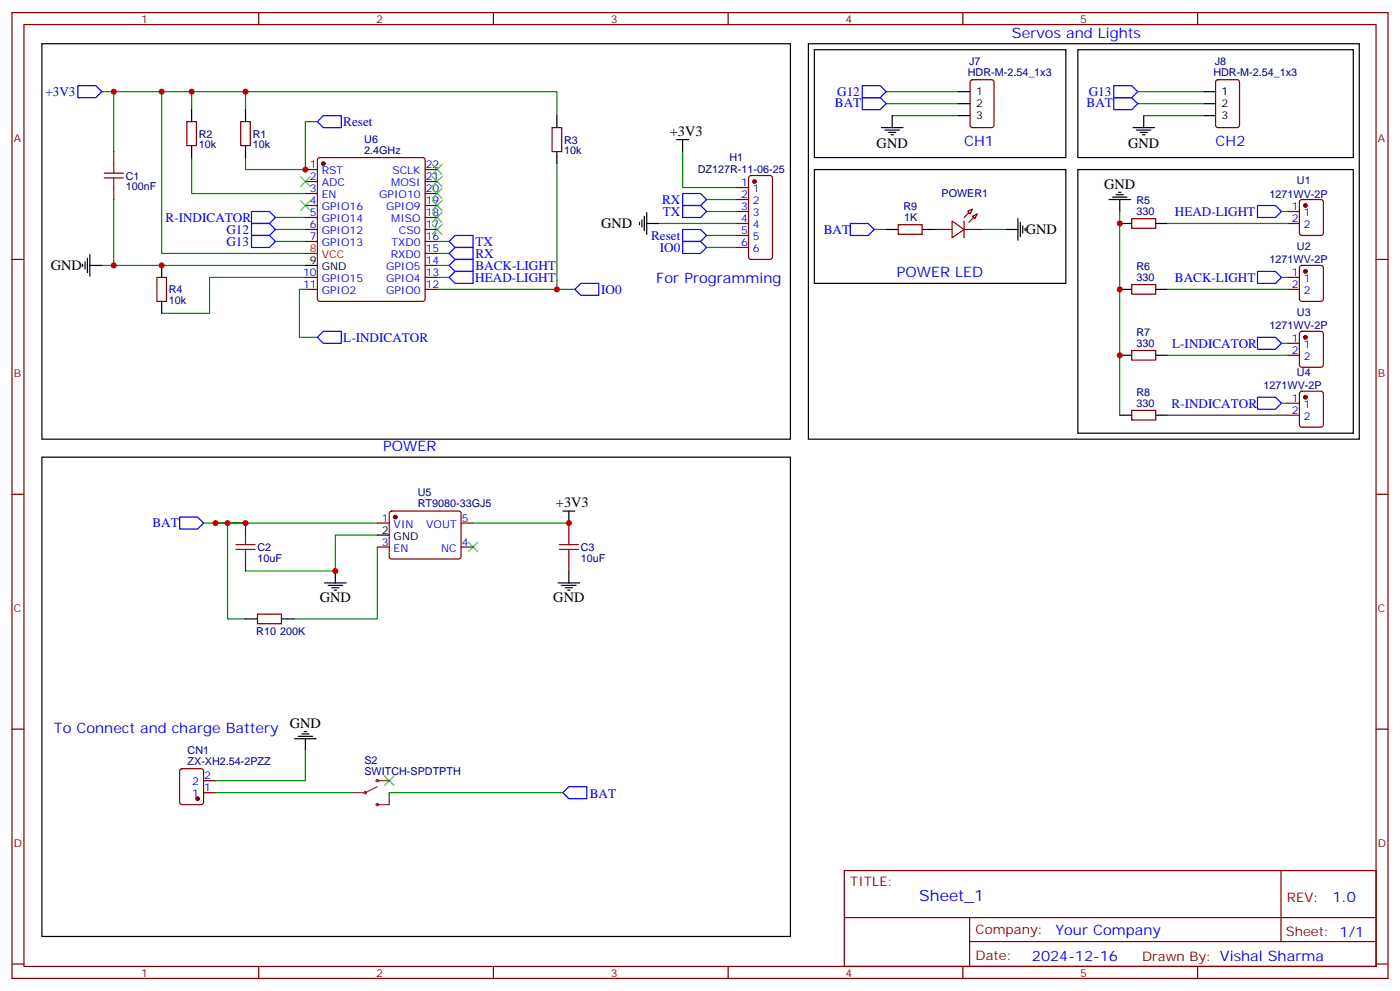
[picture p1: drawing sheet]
<svg xmlns="http://www.w3.org/2000/svg" width="412mm" height="292mm" viewBox="0 0 412 292" stroke-linecap="round" stroke-linejoin="round" font-family="sans-serif">
<g fill="none" stroke="#870000" stroke-width=".35">
<path d="M3.5 3.7h405.4v284.3h-405.4zM7.1 7.2h398.2v277.3h-398.2zM76.2 3.7v3.5M145.3 3.7v3.5M214.5 3.7v3.5M283.6 3.7v3.5M352.8 3.7v3.5M55 35.8h2.9v7.1h-2.9zM70.9 35.8h2.8v7.1h-2.8zM162.6 37.6h2.9v7h-2.9zM286 23.7l.5-.2h5.6l.7 .4v13l-.5 .6-5.8 .1-.7-.5v-12.9zM358.3 23.7l.5-.2h5.6l.7 .4v13l-.4 .6-5.9 .1-.7-.5v-12.9z"/>
<path d="M33.5 44.6v3.6M33.5 55.2v3.5M90 49.9h3.5M90 53.4h3.5M90 57h3.5M93.7 46.6l.5-.2h30.3l.5 .2 .2 .5v40.9l-.2 .5-.5 .2h-30.3l-.5-.2-.2-.5v-40.9zM125.2 49.9h3.6M125.2 53.4h3.6M125.2 57h3.6M217 55.2h3.5M217 58.7h3.5M220.7 51.9l.5-.2h5.6l.7 .4v23.6l-.4 .6-5.9 .1-.7-.5v-23.5z"/>
<path d="M383 58.9l.5-.2h5.6l.7 .5v9.4l-.4 .7h-5.9l-.7-.4v-9.5zM3.5 76.4h3.6M90 67.6h3.5M90 60.5h3.5M90 64h3.5M90 71.1h3.5M125.2 67.6h3.6M125.2 60.5h3.6M125.2 64h3.6M125.2 71.1h3.6M125.2 78.1h3.6M125.2 74.6h3.6"/>
<path d="M217 62.3h3.5M217 65.8h3.5M217 69.3h3.5M217 72.8h3.5M264.6 66.1h7v2.9h-7zM275.2 67.6h5.3M280.5 65.1l3.5 2.5-3.5 2.4zM284 67.6h5.3M284 65.1v4.9M285 62.3l1.5-.7-.7 1.4zM286.5 63.7l1.4-.7-.7 1.4zM333.4 64.4h7v2.8h-7z"/>
<path d="M379.2 62.3h3.6M379.2 65.8h3.6M383 78.3l.5-.2h5.6l.7 .5v9.4l-.4 .7h-5.9l-.7-.4v-9.5zM405.3 76.4h3.6M46.2 81.7h2.8v7h-2.8zM90 81.7h3.5M90 85.2h3.5M125.2 81.7h3.6M125.2 85.2h3.6M333.4 83.8h7v2.8h-7zM379.2 81.7h3.6M379.2 85.2h3.6"/>
<path d="M383 97.7l.5-.2h5.6l.7 .5v9.4l-.4 .7h-5.9l-.7-.4v-9.5zM333.4 103.2h7v2.8h-7zM379.2 101.1h3.6M379.2 104.6h3.6M379.2 118.7h3.6M383 115.4l.5-.2h5.6l.7 .4v9.5l-.4 .6-5.9 .1-.7-.5v-9.4zM333.4 120.8h7v2.8h-7zM379.2 122.2h3.6M3.5 145.5h3.6M72.3 154v3.5M111.1 154h3.6M114.9 150.7l.5-.2h20l.4 .7v12.9l-.7 .5-20-.1-.4-.6v-12.7z"/>
<path d="M135.8 154h3.5M167.6 154v3.5M405.3 145.5h3.6M72.3 164.6v3.5M111.1 161h3.6M135.8 161h3.5M167.6 164.6v3.5M75.8 180.8h7.1v2.8h-7.1zM3.5 214.7h3.6M405.3 214.7h3.6M53.2 226.5l.4-.2h5.7l.6 .4 .1 9.5-.5 .6-5.9 .1-.6-.5-.1-9.4zM60 233.4h3.5"/>
<path d="M60 229.8h3.5M248.7 256.3h156.6v28.2h-156.6zM377.3 256.3v20.9M248.7 270.1h156.5M285.6 277.2h119.6M285.6 270.1v14.2M3.5 283.8h3.6M76.2 284.5v3.5M145.3 284.5v3.5M214.5 284.5v3.5M283.6 284.5v3.5M352.8 284.5v3.5"/>
<path d="M405.3 283.8h3.6"/>
</g>
<g fill="none" stroke="#8c2424" stroke-width=".35">
<path d="M111.1 231.6l-3.5 1.8h-3.5M111.1 236.9h3.6M111.1 229.8h3.6"/>
<circle cx="107.6" cy="233.4" r=".35"/>
<circle cx="111.1" cy="229.8" r=".35"/>
<circle cx="111.1" cy="236.9" r=".35"/>
</g>
<g fill="none" stroke="#00f" stroke-width=".35">
<path d="M22.9 25.2h5.3l1.8 1.8-1.8 1.8h-5.3zM93.5 35.8l1.7-1.8h5.3v3.6h-5.3zM254 25.2h5.3l1.8 1.8-1.8 1.8h-5.3zM254 28.8h5.3l1.8 1.7-1.8 1.8h-5.3zM328.1 25.2h5.3l1.7 1.8-1.7 1.8h-5.3zM328.1 28.8h5.3l1.7 1.7-1.7 1.8h-5.3zM201.1 57h5.3l1.7 1.7-1.7 1.8h-5.3zM74.1 69.3h5.3l1.7 1.8-1.7 1.7h-5.3zM74.1 65.8h5.3l1.7 1.8-1.7 1.7h-5.3zM74.1 62.3h5.3l1.7 1.7-1.7 1.8h-5.3zM132.3 74.6l1.8-1.8h5.2v3.6h-5.2zM132.3 78.1l1.8-1.7h5.2v3.5h-5.2z"/>
<path d="M134.1 69.3h5.2v3.5h-5.2l-1.8-1.7zM201.1 71.1h5.3l1.7 1.7-1.7 1.8h-5.3zM201.1 67.6h5.3l1.7 1.7-1.7 1.8h-5.3zM201.1 60.5h5.3l1.7 1.8-1.7 1.7h-5.3zM250.5 65.8h5.3l1.7 1.8-1.7 1.7h-5.3zM370.4 60.5h5.3l1.8 1.8-1.8 1.7h-5.3zM370.4 79.9h5.3l1.8 1.8-1.8 1.7h-5.3zM93.5 99.3l1.7-1.8h5.3v3.6h-5.3zM132.3 81.7l1.8-1.8h5.2v3.5h-5.2zM169.3 85.2l1.8-1.8h5.3v3.6h-5.3zM370.4 99.3h5.3l1.8 1.8-1.8 1.7h-5.3zM370.4 116.9h5.3l1.8 1.8-1.8 1.8h-5.3z"/>
<path d="M52.9 152.2h5.3l1.8 1.8-1.8 1.8h-5.3zM165.8 233.4l1.8-1.8h5.3v3.5h-5.3z"/>
</g>
<g fill="none" stroke="#008700" stroke-width=".35">
<path d="M30 27h17.6v47.6h42.4M33.5 27v17.6M47.6 27h116.4v7M56.4 27v5.3M72.3 27v5.3M93.5 35.8h-3.5v14.1h-17.7v-3.5M261.1 27h21.1M261.1 30.5h21.1M262.8 34h19.4M335.1 27h19.4M335.1 30.5h19.4M336.9 34h17.6"/>
<path d="M33.5 58.7v19.4M56.4 46.4v10.6h33.6M164 48.2v37h-35.2M201.1 44.6v10.6h15.9M208.1 58.7h8.9M30 78.1h60M81.1 71.1h8.9M81.1 67.6h8.9M81.1 64h8.9M128.8 71.1h3.5M128.8 74.6h3.5M128.8 78.1h3.5"/>
<path d="M194 65.8h23M208.1 72.8h8.9M208.1 69.3h8.9M208.1 62.3h8.9M257.5 67.6h3.6M289.3 67.6h7M329.8 62.3v59.9M344 65.8h35.2M377.5 62.3h1.7M90 81.7h-28.3v10.6h-14.1M90 85.2h-1.8v14.1h5.3M128.8 81.7h3.5"/>
<path d="M164 85.2h5.3M344 85.2h35.2M377.5 81.7h1.7M344 104.6h35.2M377.5 118.7h1.7M377.5 101.1h1.7M344 122.2h35.2M60 154h51.1M63.5 154h8.8M67 154v28.2h5.3M111.1 157.5h-12.3v10.6h-26.5M139.3 154h28.3"/>
<path d="M111.1 161v21.2h-24.7M63.5 233.4h40.6M90 221v8.8h-26.5M165.8 233.4h-51.1v3.5"/>
</g>
<g fill="none" stroke="#3c3" stroke-width=".35">
<path d="M88.5 59.1l2.9 2.8M88.5 52l2.9 2.9M91.4 59.1l-2.9 2.8M91.4 52l-2.9 2.9M127.4 48.5l2.8 2.8M127.4 52l2.8 2.9M127.4 55.6l2.8 2.8M127.4 59.1l2.8 2.8M130.2 48.5l-2.8 2.8M130.2 52l-2.8 2.9M130.2 55.6l-2.8 2.8M130.2 59.1l-2.8 2.8"/>
<path d="M127.4 62.6l2.8 2.8M127.4 66.1l2.8 2.9M130.2 62.6l-2.8 2.8M130.2 66.1l-2.8 2.9M137.9 159.6l2.9 2.9M140.8 159.6l-2.9 2.9M113.2 228.4l2.9 2.8M116.1 228.4l-2.9 2.8"/>
</g>
<g fill="#870000" stroke="#870000" stroke-width=".35">
<path d="M285.4 65.4l1.4-1.4z"/>
<path d="M284 64l1.4-1.4z"/>
<circle cx="58.2" cy="235.1" r=".53"/>
<circle cx="384.5" cy="60.5" r=".53"/>
<circle cx="384.5" cy="79.9" r=".53"/>
<circle cx="384.5" cy="99.3" r=".53"/>
<circle cx="384.5" cy="116.9" r=".53"/>
<circle cx="116.4" cy="152.2" r=".53"/>
<circle cx="222.2" cy="53.4" r=".53"/>
<circle cx="95.2" cy="48.2" r=".53"/>
</g>
<g fill="none" stroke="#000" stroke-width=".35">
<path d="M12.3 12.9h220.5v116.4h-220.5zM238.1 12.9h162.3v116.4h-162.3zM239.9 14.6h74.1v31.8h-74.1zM317.5 14.6h81.1v31.8h-81.1zM56.4 32.3v3.5M72.3 32.3v3.5M164 34v3.6M259.6 37.6h6.4M260.7 38.3h4.2M261.8 39h2.1M262.5 39.7h.7M262.8 34v3.6"/>
<path d="M282.2 34h3.6M282.2 27h3.6M282.2 30.5h3.6M333.7 37.6h6.4M334.8 38.3h4.2M335.8 39h2.2M336.5 39.7h.8M336.9 34v3.6M354.5 34h3.6M354.5 27h3.6M354.5 30.5h3.6M56.4 42.9v3.5"/>
<path d="M72.3 42.9v3.5M164 44.6v3.6M199.3 41.1h3.5M201.1 41.1v3.5M239.9 49.9h74.1v33.5h-74.1zM317.5 49.9h81.1v77.6h-81.1zM326.7 58.7h6.3M327.7 58h4.3M328.8 57.3h2.1M329.5 56.6h.7M329.8 58.7v3.6M24.3 77.8v.7"/>
<path d="M25 77.1v2.1M25.8 76v4.3M26.5 78.1h3.5M26.5 75v6.3M47.6 78.1v3.6M90 78.1h3.5M188.4 65.4v.7M189.1 64.7v2.2M189.8 63.7v4.2M190.5 65.8h3.5M190.5 62.6v6.4M261.1 67.6h3.5"/>
<path d="M271.6 67.6h3.6M296.3 67.6h3.6M299.9 64.4v6.3M300.6 65.4v4.3M301.3 66.5v2.1M302 67.2v.7M329.8 65.8h3.6M340.4 65.8h3.6M47.6 88.7v3.6M329.8 85.2h3.6M340.4 85.2h3.6M329.8 104.6h3.6"/>
<path d="M340.4 104.6h3.6M12.3 134.6h220.5v141.1h-220.5zM329.8 122.2h3.6M340.4 122.2h3.6M111.1 157.5h3.6M165.8 150.5h3.5M167.6 150.5v3.5M95.6 171.6h6.4M96.7 172.3h4.2M97.7 173h2.1M98.4 173.7h.7M98.8 168.1v3.5"/>
<path d="M164.4 171.6h6.3M165.5 172.3h4.2M166.5 173h2.1M167.2 173.7h.7M167.6 168.1v3.5M72.3 182.2h3.5M82.9 182.2h3.5M86.8 217.5h6.3M87.8 216.8h4.3M88.9 216.1h2.1M89.6 215.4h.7M90 217.5v3.5"/>
</g>
<path d="M30.7 51h5.6M30.7 52.4h5.6M33.5 48.2v2.8M33.5 52.4v2.8M72.3 157.5v2.8M167.6 157.5v2.8M69.5 160.3h5.6M69.5 161.7h5.6M72.3 161.7v2.9M164.7 160.3h5.7M164.7 161.7h5.7M167.6 161.7v2.9" fill="none" stroke="#a10000" stroke-width=".35"/>
<path d="M90 74.6h3.5" fill="none" stroke="#f00" stroke-width=".35"/>
<g fill="#c00">
<circle cx="63.5" cy="154" r=".88"/>
<circle cx="167.6" cy="154" r=".88"/>
<circle cx="67" cy="154" r=".88"/>
<circle cx="98.8" cy="168.1" r=".88"/>
<circle cx="72.3" cy="154" r=".88"/>
<circle cx="33.5" cy="78.1" r=".88"/>
<circle cx="33.5" cy="27" r=".88"/>
<circle cx="56.4" cy="27" r=".88"/>
<circle cx="47.6" cy="27" r=".88"/>
<circle cx="72.3" cy="27" r=".88"/>
<circle cx="47.6" cy="78.1" r=".88"/>
<circle cx="164" cy="85.2" r=".88"/>
<circle cx="329.8" cy="65.8" r=".88"/>
<circle cx="329.8" cy="85.2" r=".88"/>
<circle cx="329.8" cy="104.6" r=".88"/>
<circle cx="90" cy="49.9" r=".88"/>
</g>
<text font-size="4.6" fill="#00f" x="270.8" y="265.3">Sheet_1</text>
<g font-size="4.2" fill="#00f">
<text x="298.1" y="11.1">Servos and Lights</text>
<text x="284" y="42.9">CH1</text>
<text x="358.1" y="42.9">CH2</text>
<text x="193.3" y="83.3">For Programming</text>
<text x="264.2" y="81.6">POWER LED</text>
<text x="112.9" y="132.8">POWER</text>
<text x="15.9" y="215.7">To Connect and charge Battery</text>
<text x="392.5" y="265.6">1.0</text>
<text x="310.9" y="275.1">Your Company</text>
<text x="304" y="282.9">2024-12-16</text>
</g>
<g font-size="4.2">
<text x="197.3" y="40">+3V3</text>
<text x="258.2" y="43.6">GND</text>
<text x="332.3" y="43.6">GND</text>
<text x="325.3" y="55.5">GND</text>
<text x="177.1" y="67.2">GND</text>
<text x="302.2" y="69">GND</text>
<text x="15" y="79.6">GND</text>
<text x="163.8" y="149.4">+3V3</text>
<text x="94.2" y="177.3">GND</text>
<text x="163" y="177.3">GND</text>
<text x="85.4" y="214.3">GND</text>
</g>
<g font-size="3.9" fill="#00f">
<text x="13.4" y="28.2">+3V3</text>
<text x="246.6" y="28.2">G12</text>
<text x="320.7" y="28.2">G13</text>
<text x="246" y="31.6">BAT</text>
<text x="320.1" y="31.6">BAT</text>
<text x="101.1" y="37.1">Reset</text>
<text x="195" y="60">RX</text>
<text x="48.8" y="65.3">R-INDICATOR</text>
<text x="195.2" y="63.5">TX</text>
<text x="346.1" y="63.5">HEAD-LIGHT</text>
<text x="66.7" y="68.8">G12</text>
<text x="191.8" y="70.6">Reset</text>
<text x="242.6" y="68.8">BAT</text>
<text x="66.7" y="72.3">G13</text>
<text x="140" y="75.9">RX</text>
<text x="140" y="72.3">TX</text>
<text x="194.4" y="74.1">IO0</text>
<text x="140" y="82.9">HEAD-LIGHT</text>
<text x="140.1" y="79.5">BACK-LIGHT</text>
<text x="346.1" y="82.9">BACK-LIGHT</text>
<text x="177.1" y="86.5">IO0</text>
<text x="101.1" y="100.6">L-INDICATOR</text>
<text x="345.3" y="102.3">L-INDICATOR</text>
<text x="345.1" y="120">R-INDICATOR</text>
<text x="44.9" y="155.1">BAT</text>
<text x="173.8" y="234.8">BAT</text>
</g>
<g font-size="3.9" fill="#800">
<text x="250.5" y="260.9">TITLE:</text>
<text x="379.1" y="265.6">REV:</text>
<text x="287.4" y="275.1">Company:</text>
<text x="378.7" y="275.7">Sheet: 1/1</text>
<text x="287.4" y="282.8">Date:</text>
<text x="336.4" y="282.8">Drawn By: Vishal Sharma</text>
</g>
<g font-size="3.2" fill="#800">
<text x="41.6" y="6.7">1</text>
<text x="110.8" y="6.7">2</text>
<text x="179.9" y="6.7">3</text>
<text x="249.1" y="6.7">4</text>
<text x="318.2" y="6.7">5</text>
<text x="4.1" y="41.8">A</text>
<text x="405.9" y="41.8">A</text>
<text x="4.1" y="110.9">B</text>
<text x="405.9" y="110.9">B</text>
<text x="4.1" y="180.1">C</text>
<text x="405.9" y="180.1">C</text>
<text x="4.1" y="249.2">D</text>
<text x="405.9" y="249.2">D</text>
<text x="41.6" y="287.5">1</text>
<text x="110.8" y="287.5">2</text>
<text x="179.9" y="287.5">3</text>
<text x="249.1" y="287.5">4</text>
<text x="318.2" y="287.5">5</text>
</g>
<g font-size="3.2" fill="#000080">
<text x="285.1" y="22.4">HDR-M-2.54_1x3</text>
<text x="285.5" y="19.1">J7</text>
<text x="357.4" y="22.4">HDR-M-2.54_1x3</text>
<text x="357.8" y="19.1">J8</text>
<text x="58.6" y="40.5">R2</text>
<text x="74.4" y="40.5">R1</text>
<text x="58.6" y="43.6">10k</text>
<text x="74.4" y="43.6">10k</text>
<text x="107.3" y="45.3">2.4GHz</text>
<text x="107.3" y="42.1">U6</text>
<text x="166.2" y="45.4">10k</text>
<text x="166.2" y="42.3">R3</text>
<text x="214.9" y="47.5">H1</text>
<text x="37" y="52.9">C1</text>
<text x="205.6" y="51">DZ127R-11-06-25</text>
<text x="37" y="56">100nF</text>
<text x="277.4" y="58.1">POWER1</text>
<text x="374" y="58.1">1271WV-2P</text>
<text x="382.1" y="54.3">U1</text>
<text x="266.1" y="61.8">R9</text>
<text x="266.3" y="65.1">1K</text>
<text x="334.8" y="63.3">330</text>
<text x="334.8" y="60.1">R5</text>
<text x="374" y="77.5">1271WV-2P</text>
<text x="382.1" y="73.7">U2</text>
<text x="334.8" y="82.7">330</text>
<text x="334.8" y="79.5">R6</text>
<text x="49.7" y="89.5">10k</text>
<text x="49.7" y="86.3">R4</text>
<text x="382.1" y="93.1">U3</text>
<text x="334.8" y="98.9">R7</text>
<text x="374" y="97">1271WV-2P</text>
<text x="334.8" y="102.1">330</text>
<text x="382.1" y="110.7">U4</text>
<text x="334.8" y="119.8">330</text>
<text x="334.8" y="116.5">R8</text>
<text x="372.2" y="114.6">1271WV-2P</text>
<text x="123.1" y="149.2">RT9080-33GJ5</text>
<text x="123.1" y="146.2">U5</text>
<text x="75.8" y="165.3">10uF</text>
<text x="75.8" y="162.3">C2</text>
<text x="171.1" y="165.3">10uF</text>
<text x="171.1" y="162.3">C3</text>
<text x="75.5" y="186.9">R10</text>
<text x="82.5" y="186.9">200K</text>
<text x="55.3" y="222">CN1</text>
<text x="55.3" y="225.2">ZX-XH2.54-2PZZ</text>
<text x="107.3" y="225">S2</text>
<text x="107.3" y="228.1">SWITCH-SPDTPTH</text>
</g>
<g font-size="3.2">
<text x="287.5" y="28">1</text>
<text x="359.8" y="28">1</text>
<text x="287.5" y="35.1">3</text>
<text x="287.5" y="31.6">2</text>
<text x="359.8" y="35.1">3</text>
<text x="359.8" y="31.6">2</text>
<text x="91.3" y="77.8">9</text>
<text x="94.8" y="79.6">GND</text>
<text x="112.5" y="157.2">2</text>
<text x="116" y="158.9">GND</text>
</g>
<g font-size="3.2" fill="#00f">
<text x="91.3" y="49.6">1</text>
<text x="91.3" y="53.1">2</text>
<text x="94.8" y="51.3">RST</text>
<text x="115.6" y="51.3">SCLK</text>
<text x="125.4" y="53.1">21</text>
<text x="125.4" y="49.6">22</text>
<text x="91.3" y="56.6">3</text>
<text x="94.8" y="54.9">ADC</text>
<text x="94.8" y="58.4">EN</text>
<text x="111.7" y="58.4">GPIO10</text>
<text x="115.3" y="54.9">MOSI</text>
<text x="125.4" y="56.6">20</text>
<text x="218.3" y="54.9">1</text>
<text x="218.3" y="58.4">2</text>
<text x="221.8" y="56.6">1</text>
<text x="91.3" y="60.1">4</text>
<text x="91.3" y="63.7">5</text>
<text x="94.8" y="61.9">GPIO16</text>
<text x="94.8" y="65.4">GPIO14</text>
<text x="113.7" y="61.9">GPIO9</text>
<text x="115.3" y="65.4">MISO</text>
<text x="125.4" y="63.7">18</text>
<text x="125.4" y="60.1">19</text>
<text x="218.3" y="61.9">3</text>
<text x="218.3" y="65.4">4</text>
<text x="221.8" y="60.1">2</text>
<text x="221.8" y="63.7">3</text>
<text x="380.6" y="61.9">1</text>
<text x="380.6" y="65.4">2</text>
<text x="384.1" y="63.7">1</text>
<text x="91.3" y="67.2">6</text>
<text x="91.3" y="70.7">7</text>
<text x="94.8" y="69">GPIO12</text>
<text x="117.5" y="69">CS0</text>
<text x="125.4" y="70.7">16</text>
<text x="125.4" y="67.2">17</text>
<text x="218.3" y="69">5</text>
<text x="221.8" y="67.2">4</text>
<text x="221.8" y="70.7">5</text>
<text x="384.1" y="67.2">2</text>
<text x="94.8" y="72.5">GPIO13</text>
<text x="115.1" y="76">RXD0</text>
<text x="115.3" y="72.5">TXD0</text>
<text x="125.4" y="77.8">14</text>
<text x="125.4" y="74.3">15</text>
<text x="218.3" y="72.5">6</text>
<text x="221.8" y="74.3">6</text>
<text x="89.3" y="81.3">10</text>
<text x="94.8" y="83.1">GPIO15</text>
<text x="113.7" y="83.1">GPIO4</text>
<text x="113.7" y="79.6">GPIO5</text>
<text x="125.4" y="81.3">13</text>
<text x="380.6" y="81.3">1</text>
<text x="384.1" y="83.1">1</text>
<text x="89.3" y="84.8">11</text>
<text x="94.8" y="86.6">GPIO2</text>
<text x="113.7" y="86.6">GPIO0</text>
<text x="125.4" y="84.8">12</text>
<text x="380.6" y="84.8">2</text>
<text x="384.1" y="86.6">2</text>
<text x="380.6" y="100.7">1</text>
<text x="380.6" y="104.2">2</text>
<text x="384.1" y="102.5">1</text>
<text x="384.1" y="106">2</text>
<text x="380.6" y="118.4">1</text>
<text x="380.6" y="121.9">2</text>
<text x="384.1" y="120.1">1</text>
<text x="384.1" y="123.6">2</text>
<text x="112.5" y="153.6">1</text>
<text x="116" y="155.4">VIN</text>
<text x="125.6" y="155.4">VOUT</text>
<text x="136" y="153.6">5</text>
<text x="112.5" y="160.7">3</text>
<text x="136" y="160.7">4</text>
<text x="116" y="162.5">EN</text>
<text x="129.9" y="162.5">NC</text>
<text x="56.7" y="231.2">2</text>
<text x="60.1" y="233">1</text>
<text x="60.1" y="229.5">2</text>
<text x="56.7" y="234.8">1</text>
</g>
<g font-size="3.2" fill="#f00">
<text x="91.3" y="74.3">8</text>
<text x="94.8" y="76">VCC</text>
</g>
</svg>
